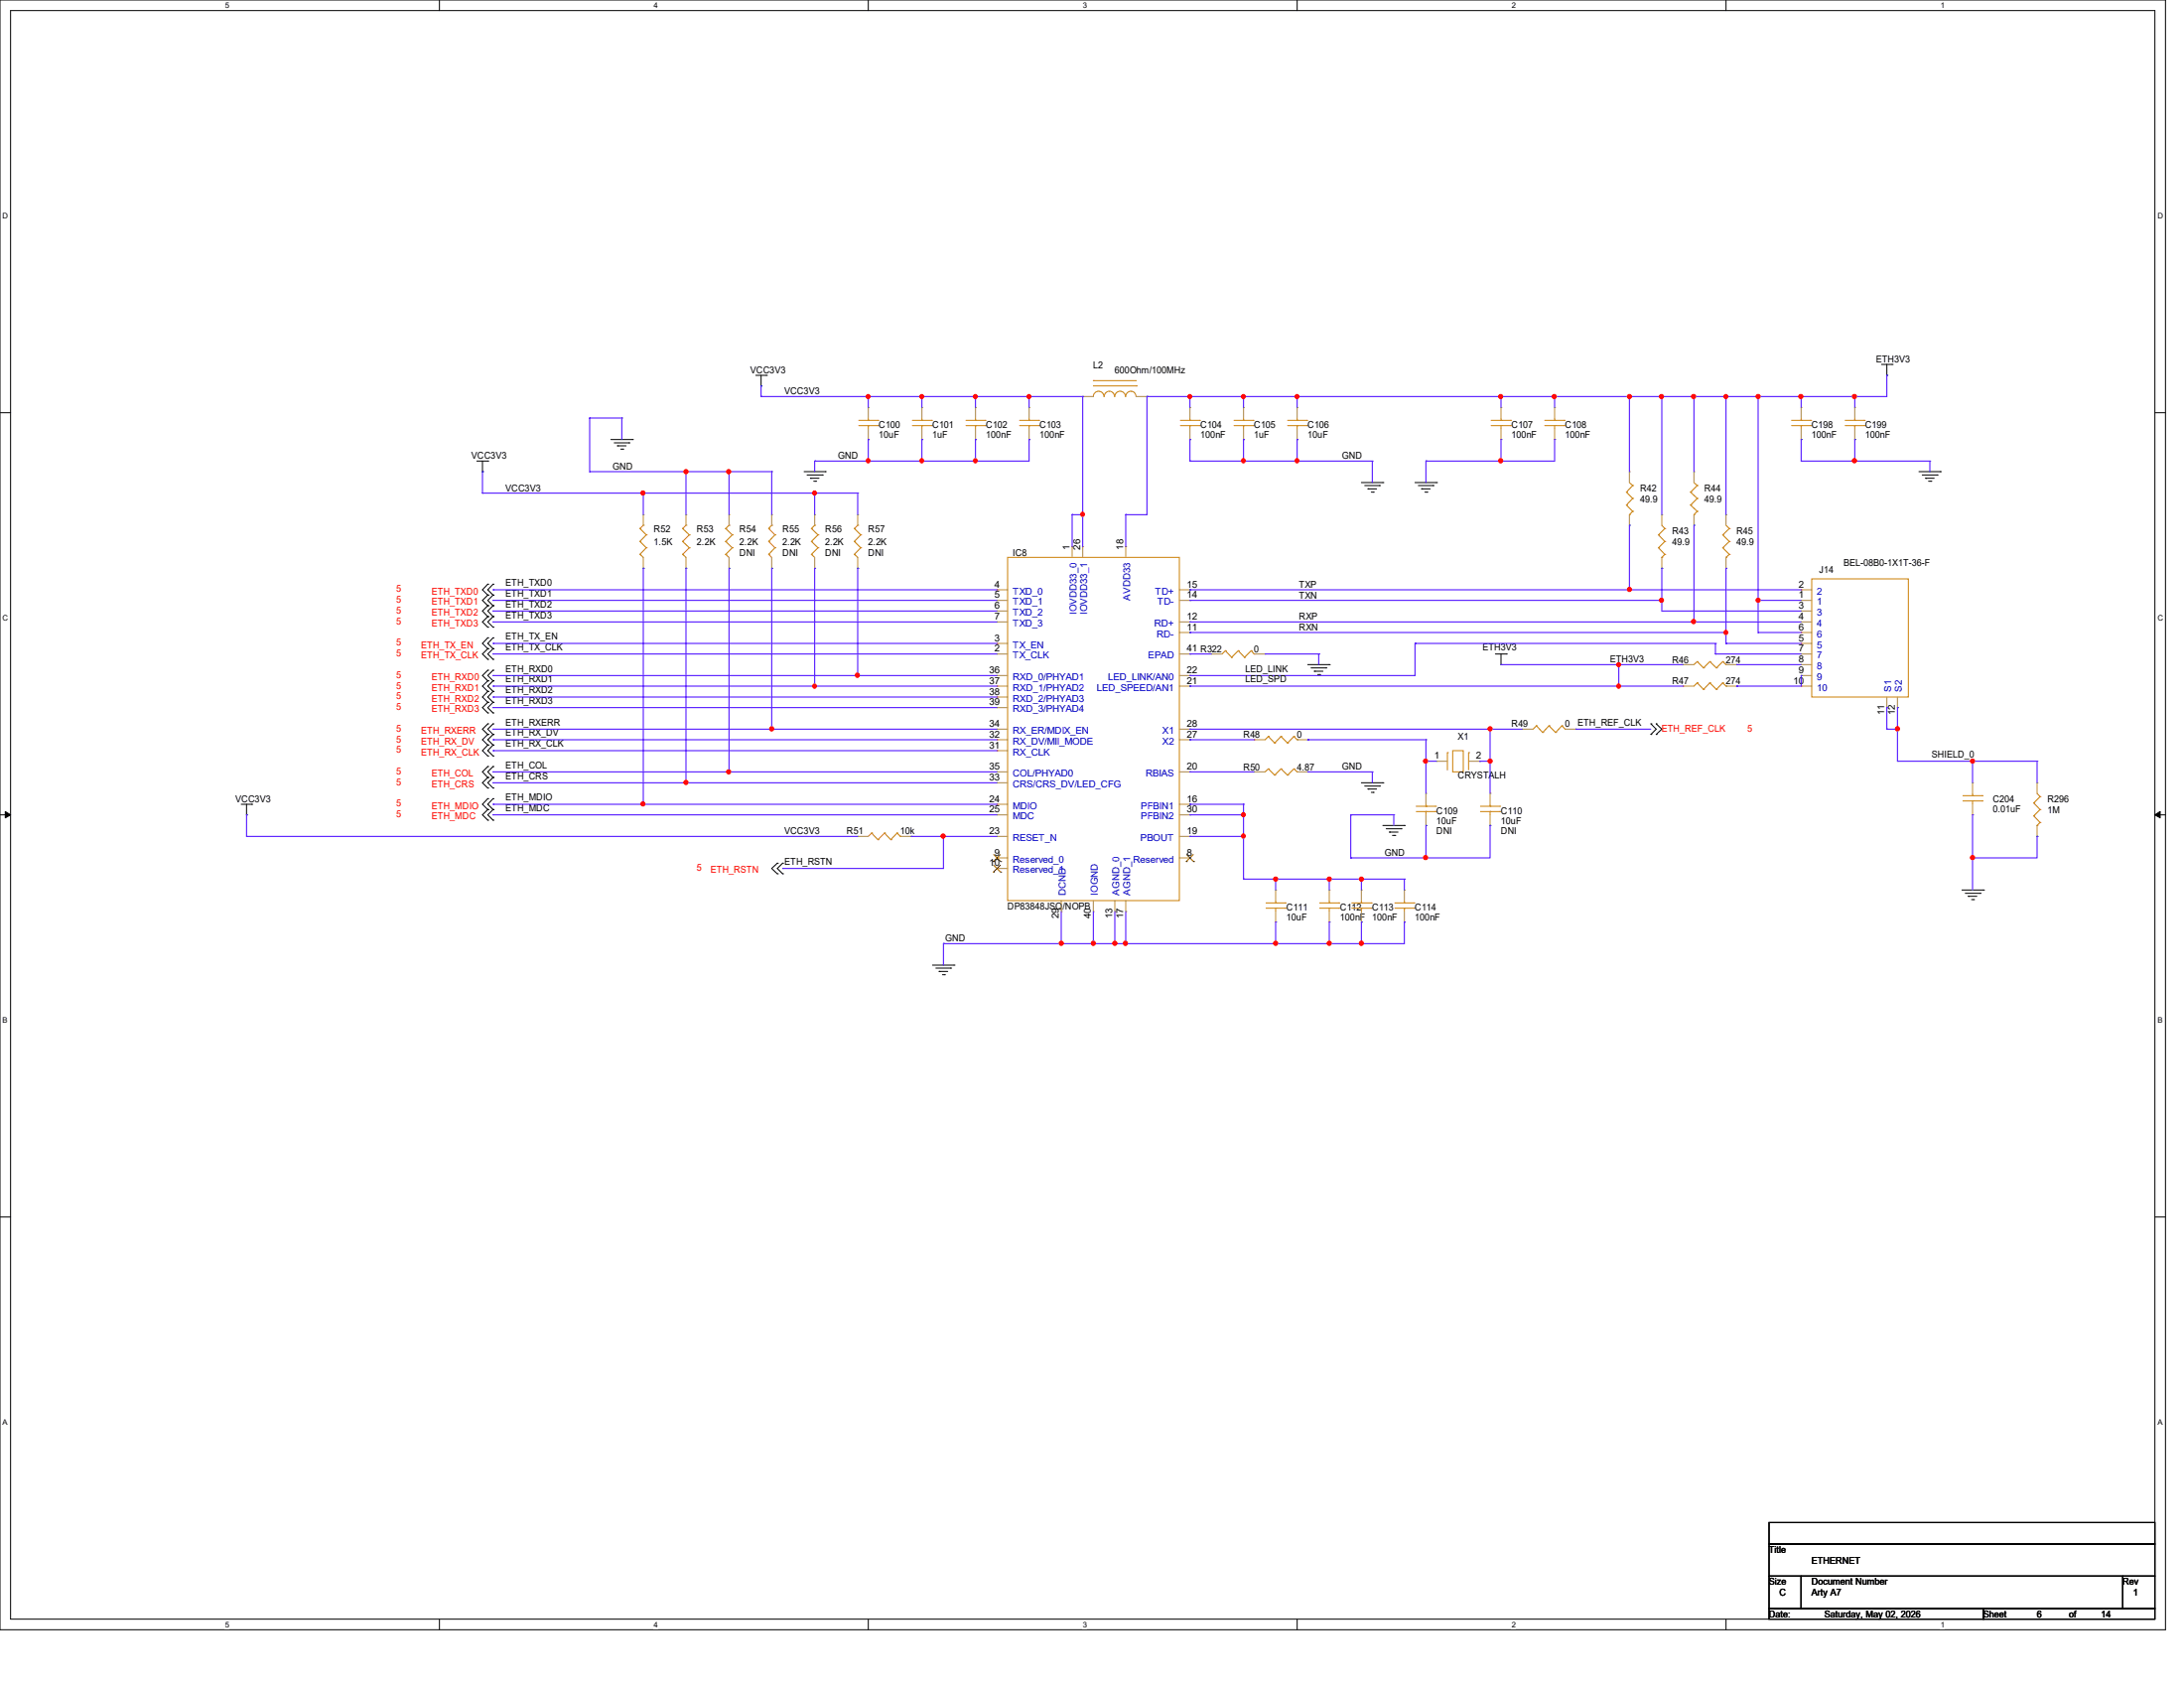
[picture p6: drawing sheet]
<svg xmlns="http://www.w3.org/2000/svg" width="279mm" height="216mm" viewBox="0 0 279 216" stroke-linecap="round" stroke-linejoin="round" font-family="sans-serif">
<path d="M0 0h277v208.4h-277zM1.4 1.4h274.3v205.7h-274.3z" fill="none" stroke="#000" stroke-width=".13"/>
<g fill="#fff">
<path d="M28.8 .1h.5v1.1h-.5z"/>
<path d="M28.8 207.2h.5v1.1h-.5z"/>
</g>
<path d="M56.2 0v1.4M56.2 207.1v1.3" fill="none" stroke="#000" stroke-width=".13"/>
<g fill="#fff">
<path d="M83.7 .1h.5v1.1h-.5z"/>
<path d="M83.7 207.2h.5v1.1h-.5z"/>
</g>
<path d="M111.1 0v1.4M111.1 207.1v1.3" fill="none" stroke="#000" stroke-width=".13"/>
<g fill="#fff">
<path d="M138.5 .1h.6v1.1h-.6z"/>
<path d="M138.5 207.2h.6v1.1h-.6z"/>
</g>
<path d="M165.9 0v1.4M165.9 207.1v1.3" fill="none" stroke="#000" stroke-width=".13"/>
<g fill="#fff">
<path d="M193.4 .1h.5v1.1h-.5z"/>
<path d="M193.4 207.2h.5v1.1h-.5z"/>
</g>
<path d="M220.8 0v1.4M220.8 207.1v1.3" fill="none" stroke="#000" stroke-width=".13"/>
<g fill="#fff">
<path d="M248.2 .1h.6v1.1h-.6z"/>
<path d="M248.2 207.2h.6v1.1h-.6z"/>
<path d="M.3 27.1h.8v1.1h-.8z"/>
<path d="M276 27.1h.7v1.1h-.7z"/>
<path d="M.3 78.5h.8v1.1h-.8z"/>
<path d="M276 78.5h.7v1.1h-.7z"/>
</g>
<path d="M0 52.8h1.4M275.7 52.8h1.3" fill="none" stroke="#000" stroke-width=".13"/>
<g fill="#fff">
<path d="M.3 129.9h.7v1.1h-.7z"/>
<path d="M276 129.9h.6v1.1h-.6z"/>
</g>
<path d="M0 104.2h1.4M275.7 104.2h1.3" fill="none" stroke="#000" stroke-width=".13"/>
<path d="M.7 103.8l.7 .4-.7 .4zM275.7 104.2l.7-.4v.8z" fill="#000" stroke="#000" stroke-width=".13"/>
<g fill="#fff">
<path d="M.3 181.4h.7v1.1h-.7z"/>
<path d="M276 181.4h.6v1.1h-.6z"/>
</g>
<g fill="none" stroke="#000" stroke-width=".13">
<path d="M61 59h1.4M61.7 59v1.3M62.4 59h.1M78.1 56.2h2.8M78.6 56.6h1.9M79 57h.1M79 57h1.1M79.4 57.4h.3M79.7 57.4h.1M80.5 56.6h.1M80.9 56.2h.1M96.7 48h1.3"/>
<path d="M97.4 49.4h.1M97.4 48v1.4M98 48h.1M240.7 46.6h1.4M241.4 48h.1M241.4 46.6v1.4M242.1 46.6h.1M61.7 60.3h.1M62.4 74.7h.1M62.4 76.1h.1M62.4 77.5h.1M62.4 78.9h.1"/>
<path d="M62.4 74.7l-.7 .7 .7 .7M62.4 76.1l-.7 .7 .7 .7M62.4 77.5l-.7 .6 .7 .8M62.4 78.9l-.7 .6 .7 .7M63.1 74.7h.1M63.1 76.1h.1M63.1 77.5h.1M63.1 78.9h.1M63.1 74.7l-.7 .7 .7 .7M63.1 76.1l-.7 .7 .7 .7M63.1 77.5l-.7 .6 .7 .8M63.1 78.9l-.7 .6 .7 .7"/>
<path d="M102.9 60.3h2.7M103.3 60.7h1.9M103.7 61.2h.1M103.7 61.2h1.1M104.1 61.6h.3M104.4 61.6h.1M105.2 60.7h.1M105.6 60.3h.1M174.2 61.7h2.7M174.6 62.1h1.9M175 62.5h.1M175 62.5h1.1"/>
<path d="M175.4 62.9h.3M175.7 62.9h.1M176.5 62.1h.1M176.9 61.7h.1M181 61.7h2.8M181.4 62.1h1.9M181.9 62.5h.1M181.9 62.5h1.1M182.3 62.9h.2M182.5 62.9h.1M183.3 62.1h.1M183.8 61.7h.1"/>
<path d="M245.5 60.3h2.7M245.9 60.7h1.9M246.3 61.2h.1M246.3 61.2h1.1M246.7 61.6h.3M247 61.6h.1M247.8 60.7h.1M248.2 60.3h.1M62.4 80.2h.1M62.4 81.6h.1M62.4 83h.1M62.4 84.3h.1"/>
<path d="M62.4 85.7h.1M62.4 87.1h.1M62.4 88.4h.1M62.4 89.8h.1M62.4 91.2h.1M62.4 92.6h.1M62.4 93.9h.1M62.4 95.3h.1M62.4 96.7h.1M62.4 98h.1M62.4 99.4h.1M62.4 81.6l-.7 .7 .7 .7"/>
<path d="M62.4 83l-.7 .7 .7 .6M62.4 85.7l-.7 .7 .7 .7M62.4 87.1l-.7 .7 .7 .6M62.4 88.4l-.7 .8 .7 .6M62.4 89.8l-.7 .7 .7 .7M62.4 92.6l-.7 .7 .7 .6M62.4 93.9l-.7 .7 .7 .7M62.4 95.3l-.7 .7 .7 .7M62.4 98l-.7 .7 .7 .7M62.4 99.4l-.7 .7 .7 .7M63.1 80.2h.1M63.1 81.6h.1"/>
<path d="M63.1 83h.1M63.1 84.3h.1M63.1 85.7h.1M63.1 87.1h.1M63.1 88.4h.1M63.1 89.8h.1M63.1 91.2h.1M63.1 92.6h.1M63.1 93.9h.1M63.1 95.3h.1M63.1 96.7h.1M63.1 98h.1"/>
<path d="M63.1 99.4h.1M63.1 81.6l-.7 .7 .7 .7M63.1 83l-.7 .7 .7 .6M63.1 85.7l-.7 .7 .7 .7M63.1 87.1l-.7 .7 .7 .6M63.1 88.4l-.7 .8 .7 .6M63.1 89.8l-.7 .7 .7 .7M63.1 92.6l-.7 .7 .7 .6M63.1 93.9l-.7 .7 .7 .7M63.1 95.3l-.7 .7 .7 .7M63.1 98l-.7 .7 .7 .7M63.1 99.4l-.7 .7 .7 .7"/>
<path d="M167.3 85h2.8M167.7 85.4h1.9M168.1 85.9h.1M168.1 85.9h1.1M168.6 86.3h.2M168.8 86.3h.1M169.6 85.4h.1M170.1 85h.1M191.3 83.7h1.4M192 85h.1M192 83.7v1.3M192.7 83.7h.1"/>
<path d="M211.2 93.9h.1M211.2 92.6h.1M211.2 92.6l.7 .7-.7 .6M211.9 93.9h.1M211.9 92.6h.1M211.9 92.6l.7 .7-.7 .6M30.9 102.9h1.3M31.5 104.2h.1M31.5 102.9v1.3M32.2 102.9h.1M62.4 100.8h.1M62.4 102.2h.1"/>
<path d="M62.4 103.5h.1M62.4 104.9h.1M62.4 102.2l-.7 .7 .7 .6M62.4 103.5l-.7 .7 .7 .7M63.1 100.8h.1M63.1 102.2h.1M63.1 103.5h.1M63.1 104.9h.1M63.1 102.2l-.7 .7 .7 .6M63.1 103.5l-.7 .7 .7 .7M99.4 110.4h.1M99.4 111.8h.1"/>
<path d="M99.4 110.4l-.7 .7 .7 .7M100.1 110.4h.1M100.1 111.8h.1M100.1 110.4l-.7 .7 .7 .7M174.2 100.1h2.7M174.6 100.5h1.9M175 100.9h.1M175 100.9h1.1M175.4 101.3h.3M175.7 101.3h.1M176.5 100.5h.1M176.9 100.1h.1"/>
<path d="M176.9 105.6h2.8M177.3 106h1.9M177.8 106.4h.1M177.8 106.4h1.1M178.1 106.8h.3M178.4 106.8h.1M179.2 106h.1M179.7 105.6h.1M251 113.8h2.7M251.4 114.3h1.9M251.8 114.6h.1M251.8 114.6h1.1"/>
<path d="M252.2 115.1h.3M252.5 115.1h.1M253.3 114.3h.1M253.7 113.8h.1M119.3 123.4h2.7M119.7 123.8h1.9M120.1 124.2h.1M120.1 124.2h1.1M120.6 124.7h.2M120.8 124.7h.1M121.6 123.8h.1M122 123.4h.1"/>
<path d="M0 155.7h1.4M275.7 155.7h1.3M226.3 194.7h49.4v2.8h-49.4zM226.3 197.5h49.4v4.1h-49.4zM226.3 201.6h4.1v4.1h-4.1zM226.3 205.7h27.4v1.4h-27.4zM230.4 201.6h41.2v4.1h-41.2zM253.7 205.7h22v1.4h-22zM271.6 201.6h4.1v4.1h-4.1z"/>
</g>
<g fill="none" stroke="#cc8006" stroke-width=".13">
<path d="M109.9 54.4h2.4M109.9 53.8h2.4M111.1 53.8h.1M111.1 54.4h.1M111.1 53.5v.3M111.1 54.4v.5M112.3 54.4h.1M112.3 53.8h.1M116.7 54.4h2.5M116.7 53.8h2.5M117.9 53.8h.1M117.9 54.4h.1"/>
<path d="M117.9 53.5v.3M117.9 54.4v.5M119.2 54.4h.1M119.2 53.8h.1M123.6 54.4h2.4M123.6 53.8h2.4M124.8 53.8h.1M124.8 54.4h.1M124.8 53.5v.3M124.8 54.4v.5M126 54.4h.1M126 53.8h.1"/>
<path d="M130.4 54.4h2.5M130.4 53.8h2.5M131.7 53.8h.1M131.7 54.4h.1M131.7 53.5v.3M131.7 54.4v.5M132.9 54.4h.1M132.9 53.8h.1M139.9 50.7a.68 .68 0 0 1 .6-.7 .68 .68 0 0 1 .7 .7M139.9 48.7h.1M139.9 48.7h5.5M139.9 49.4h5.5"/>
<path d="M141.3 50.7a.66 .66 0 0 1 .6-.7 .66 .66 0 0 1 .7 .7M142.6 50.7a.68 .68 0 0 1 .7-.7 .68 .68 0 0 1 .7 .7M144 50.7a.66 .66 0 0 1 .7-.7 .66 .66 0 0 1 .6 .7M145.4 49.4h.1M151 54.4h2.5M151 53.8h2.5M152.2 53.8h.1M152.2 54.4h.1M152.2 53.5v.3M152.2 54.4v.5M153.5 54.4h.1M153.5 53.8h.1"/>
<path d="M157.9 54.4h2.4M157.9 53.8h2.4M159.1 53.8h.1M159.1 54.4h.1M159.1 53.5v.3M159.1 54.4v.5M160.3 54.4h.1M160.3 53.8h.1M164.7 54.4h2.5M164.7 53.8h2.5M165.9 53.8h.1M165.9 54.4h.1"/>
<path d="M165.9 53.5v.3M165.9 54.4v.5M167.2 54.4h.1M167.2 53.8h.1M190.8 54.4h2.5M190.8 53.8h2.5M192 53.8h.1M192 54.4h.1M192 53.5v.3M192 54.4v.5M193.3 54.4h.1M193.3 53.8h.1"/>
<path d="M197.6 54.4h2.5M197.6 53.8h2.5M198.9 53.8h.1M198.9 54.4h.1M198.9 53.5v.3M198.9 54.4v.5M200.1 54.4h.1M200.1 53.8h.1M229.2 54.4h2.4M229.2 53.8h2.4M230.4 53.8h.1M230.4 54.4h.1"/>
<path d="M230.4 53.5v.3M230.4 54.4v.5M231.6 54.4h.1M231.6 53.8h.1M236.1 54.4h2.4M236.1 53.8h2.4M237.3 53.8h.1M237.3 54.4h.1M237.3 53.5v.3M237.3 54.4v.5M238.5 54.4h.1M238.5 53.8h.1"/>
<path d="M81.9 70.9h.1M81.9 69.3h.1M81.9 67.6h.1M81.9 70.9l.4 .4M81.9 69.3l.8 .8M81.9 67.6l.8 .8M82.3 67.2h.1M82.3 67.2l-.4 .4M82.7 70.1h.1M82.7 68.4h.1M82.7 70.1l-.8 .8M82.7 68.4l-.8 .9"/>
<path d="M87.3 70.9h.1M87.3 69.3h.1M87.3 67.6h.1M87.3 70.9l.5 .4M87.3 69.3l.9 .8M87.3 67.6l.9 .8M87.8 67.2h.1M87.8 67.2l-.5 .4M88.2 70.1h.1M88.2 68.4h.1M88.2 70.1l-.9 .8M88.2 68.4l-.9 .9"/>
<path d="M92.8 70.9h.1M92.8 69.3h.1M92.8 67.6h.1M92.8 70.9l.5 .4M92.8 69.3l.9 .8M92.8 67.6l.9 .8M93.3 67.2h.1M93.3 67.2l-.5 .4M93.7 70.1h.1M93.7 68.4h.1M93.7 70.1l-.9 .8M93.7 68.4l-.9 .9"/>
<path d="M98.3 70.9h.1M98.3 69.3h.1M98.3 67.6h.1M98.3 70.9l.4 .4M98.3 69.3l.8 .8M98.3 67.6l.8 .8M98.7 67.2h.1M98.7 67.2l-.4 .4M99.1 70.1h.1M99.1 68.4h.1M99.1 70.1l-.8 .8M99.1 68.4l-.8 .9"/>
<path d="M103.8 70.9h.1M103.8 69.3h.1M103.8 67.6h.1M103.8 70.9l.4 .4M103.8 69.3l.8 .8M103.8 67.6l.8 .8M104.2 67.2h.1M104.2 67.2l-.4 .4M104.6 70.1h.1M104.6 68.4h.1M104.6 70.1l-.8 .8M104.6 68.4l-.8 .9"/>
<path d="M109.3 70.9h.1M109.3 69.3h.1M109.3 67.6h.1M109.3 70.9l.4 .4M109.3 69.3l.8 .8M109.3 67.6l.8 .8M109.7 67.2h.1M109.7 67.2l-.4 .4M110.1 70.1h.1M110.1 68.4h.1M110.1 70.1l-.8 .8M110.1 68.4l-.8 .9"/>
<path d="M128.9 71.3h22v43.9h-22zM208.1 62.9h.1M208.1 64.6h.1M208.1 62.9l.8 .9M208.1 64.6l.8 .8M208.4 65.8h.1M208.4 61.7l.5 .4M208.9 62.1h.1M208.9 63.8h.1M208.9 65.4h.1M208.9 62.1l-.8 .8M208.9 63.8l-.8 .8"/>
<path d="M208.9 65.4l-.5 .4M212.2 68.4h.1M212.2 70.1h.1M212.2 68.4l.8 .9M212.2 70.1l.8 .8M212.6 71.3h.1M212.6 67.2l.4 .4M213 67.6h.1M213 69.3h.1M213 70.9h.1M213 67.6l-.8 .8M213 69.3l-.8 .8"/>
<path d="M213 70.9l-.4 .4M216.3 62.9h.1M216.3 64.6h.1M216.3 62.9l.8 .9M216.3 64.6l.8 .8M216.7 65.8h.1M216.7 61.7l.4 .4M217.1 62.1h.1M217.1 63.8h.1M217.1 65.4h.1M217.1 62.1l-.8 .8M217.1 63.8l-.8 .8"/>
<path d="M217.1 65.4l-.4 .4M220.4 68.4h.1M220.4 70.1h.1M220.4 68.4l.8 .9M220.4 70.1l.8 .8M220.8 71.3h.1M220.8 67.2l.4 .4M221.2 67.6h.1M221.2 69.3h.1M221.2 70.9h.1M221.2 67.6l-.8 .8M221.2 69.3l-.8 .8"/>
<path d="M221.2 70.9l-.4 .4M231.8 74h12.3v15.2h-12.3zM156.8 83.2h.1M156.8 83.2l-.5 .5M156.8 83.2l.8 .9M157.6 84.1h.1M158.4 83.2h.1M158.4 83.2l-.8 .9M158.4 83.2l.8 .9M159.2 84.1h.1M160.1 83.2h.1M160.1 83.2l-.9 .9"/>
<path d="M160.1 83.2l.3 .5M160.4 83.7h.1M162.3 98.3h.1M162.3 94.2h.1M162.3 98.3l-.5 .4M162.3 98.3l.8 .8M162.3 94.2l-.5 .4M162.3 94.2l.8 .8M163.1 99.1h.1M163.1 95h.1M163.9 98.3h.1M163.9 94.2h.1"/>
<path d="M163.9 98.3l-.8 .8M163.9 98.3l.8 .8M163.9 94.2l-.8 .8M163.9 94.2l.8 .8M164.7 99.1h.1M164.7 95h.1M165.5 98.3h.1M165.5 94.2h.1M165.5 98.3l-.8 .8M165.5 98.3l.4 .4M165.5 94.2l-.8 .8M165.5 94.2l.4 .4"/>
<path d="M165.9 98.7h.1M165.9 94.6h.1M185.2 96.3h.1M185.2 96.3v2.2M185.8 96h1.4v2.7h-1.4zM187.9 96.3h.1M187.9 96.3v2.2M196.6 92.8h.1M196.6 92.8l-.5 .5M196.6 92.8l.8 .9M197.4 93.7h.1M198.2 92.8h.1"/>
<path d="M198.2 92.8l-.8 .9M198.2 92.8l.8 .9M199 93.7h.1M199.8 92.8h.1M199.8 92.8l-.8 .9M199.8 92.8l.4 .5M200.2 93.3h.1M217.1 84.6h.1M217.1 87.3h.1M217.1 84.6l-.4 .4M217.1 84.6l.8 .8M217.1 87.3l-.4 .5"/>
<path d="M217.1 87.3l.8 .9M217.9 85.4h.1M217.9 88.2h.1M218.7 84.6h.1M218.7 87.3h.1M218.7 84.6l-.8 .8M218.7 84.6l.9 .8M218.7 87.3l-.8 .9M218.7 87.3l.9 .9M219.6 85.4h.1M219.6 88.2h.1M220.4 84.6h.1"/>
<path d="M220.4 87.3h.1M220.4 84.6l-.8 .8M220.4 84.6l.4 .4M220.4 87.3l-.8 .9M220.4 87.3l.4 .5M220.8 85h.1M220.8 87.8h.1M111.5 106.6h.1M111.5 106.6l-.4 .4M111.5 106.6l.8 .8M112.3 107.4h.1M113.2 106.6h.1"/>
<path d="M113.2 106.6l-.9 .8M113.2 106.6l.8 .8M114 107.4h.1M114.8 106.6h.1M114.8 106.6l-.8 .8M114.8 106.6l.4 .4M115.2 107h.1M162 116.2h2.4M162 115.5h2.4M163.2 115.5h.1M163.2 116.2h.1M163.2 115.2v.3"/>
<path d="M163.2 116.2v.4M164.4 116.2h.1M164.4 115.5h.1M168.8 116.2h2.5M168.8 115.5h2.5M170.1 115.5h.1M170.1 116.2h.1M170.1 115.2v.3M170.1 116.2v.4M171.3 116.2h.1M171.3 115.5h.1M172.9 116.2h2.5"/>
<path d="M172.9 115.5h2.5M174.2 115.5h.1M174.2 116.2h.1M174.2 115.2v.3M174.2 116.2v.4M175.4 116.2h.1M175.4 115.5h.1M178.4 116.2h2.5M178.4 115.5h2.5M179.7 115.5h.1M179.7 116.2h.1M179.7 115.2v.3"/>
<path d="M179.7 116.2v.4M180.9 116.2h.1M180.9 115.5h.1M181.2 103.8h2.4M181.2 103.1h2.4M182.4 103.1h.1M182.4 103.8h.1M182.4 102.9v.2M182.4 103.8v.4M183.6 103.8h.1M183.6 103.1h.1M189.4 103.8h2.5"/>
<path d="M189.4 103.1h2.5M190.6 103.1h.1M190.6 103.8h.1M190.6 102.9v.2M190.6 103.8v.4M191.9 103.8h.1M191.9 103.1h.1M251.1 102.4h2.5M251.1 101.8h2.5M252.3 101.8h.1M252.3 102.4h.1M252.3 101.5v.3"/>
<path d="M252.3 102.4v.5M253.6 102.4h.1M253.6 101.8h.1M260.2 102.7h.1M260.2 104.4h.1M260.2 102.7l.8 .8M260.2 104.4l.8 .8M260.6 105.6h.1M260.6 101.5l.4 .4M261 101.9h.1M261 103.5h.1M261 105.2h.1"/>
<path d="M261 101.9l-.8 .8M261 103.5l-.8 .9M261 105.2l-.4 .4"/>
</g>
<g fill="none" stroke="#a84" stroke-width=".13">
<path d="M111.1 52.1h.1M111.1 56.2h.1M111.1 52.1v1.4M111.1 54.9v1.3M117.9 52.1h.1M117.9 56.2h.1M117.9 52.1v1.4M117.9 54.9v1.3M124.8 52.1h.1M124.8 56.2h.1M124.8 52.1v1.4M124.8 54.9v1.3"/>
<path d="M131.7 52.1h.1M131.7 56.2h.1M131.7 52.1v1.4M131.7 54.9v1.3M138.5 50.7h.1M138.5 50.7h1.4M145.4 50.7h1.3M146.7 50.7h.1M152.2 52.1h.1M152.2 56.2h.1M152.2 52.1v1.4M152.2 54.9v1.3"/>
<path d="M159.1 52.1h.1M159.1 56.2h.1M159.1 52.1v1.4M159.1 54.9v1.3M165.9 52.1h.1M165.9 56.2h.1M165.9 52.1v1.4M165.9 54.9v1.3M192 52.1h.1M192 56.2h.1M192 52.1v1.4M192 54.9v1.3"/>
<path d="M198.9 52.1h.1M198.9 56.2h.1M198.9 52.1v1.4M198.9 54.9v1.3M230.4 52.1h.1M230.4 56.2h.1M230.4 52.1v1.4M230.4 54.9v1.3M237.3 52.1h.1M237.3 56.2h.1M237.3 52.1v1.4M237.3 54.9v1.3"/>
<path d="M82.3 72.7h.1M82.3 65.8h.1M82.3 65.8v1.4M82.3 71.3v1.4M87.8 72.7h.1M87.8 65.8h.1M87.8 65.8v1.4M87.8 71.3v1.4M93.3 72.7h.1M93.3 65.8h.1M93.3 65.8v1.4M93.3 71.3v1.4"/>
<path d="M98.7 72.7h.1M98.7 65.8h.1M98.7 65.8v1.4M98.7 71.3v1.4M104.2 72.7h.1M104.2 65.8h.1M104.2 65.8v1.4M104.2 71.3v1.4M109.7 72.7h.1M109.7 65.8h.1M109.7 65.8v1.4M109.7 71.3v1.4"/>
<path d="M127.6 75.4h.1M127.6 76.8h.1M127.6 78.1h.1M127.6 79.5h.1M127.6 75.4h1.3M127.6 76.8h1.3M127.6 78.1h1.3M127.6 79.5h1.3M137.2 69.9h.1M137.2 69.9v1.4M138.5 69.9h.1M138.5 69.9v1.4"/>
<path d="M144 69.9h.1M144 69.9v1.4M150.9 75.4h1.3M150.9 76.8h1.3M150.9 79.5h1.3M152.2 75.4h.1M152.2 76.8h.1M152.2 79.5h.1M208.4 60.3h.1M208.4 67.2h.1M208.4 60.3v1.4M208.4 65.8v1.4"/>
<path d="M212.6 65.8h.1M212.6 72.7h.1M212.6 65.8v1.4M212.6 71.3v1.4M216.7 60.3h.1M216.7 67.2h.1M216.7 60.3v1.4M216.7 65.8v1.4M220.8 65.8h.1M220.8 72.7h.1M220.8 65.8v1.4M220.8 71.3v1.4"/>
<path d="M230.4 76.8h.1M230.4 75.4h.1M230.4 78.1h.1M230.4 79.5h.1M230.4 75.4h1.4M230.4 76.8h1.4M230.4 78.1h1.4M230.4 79.5h1.4M127.6 82.3h.1M127.6 83.7h.1M127.6 86.4h.1M127.6 87.8h.1"/>
<path d="M127.6 89.2h.1M127.6 90.5h.1M127.6 93.3h.1M127.6 94.6h.1M127.6 96h.1M127.6 98.7h.1M127.6 82.3h1.3M127.6 83.7h1.3M127.6 86.4h1.3M127.6 87.8h1.3M127.6 89.2h1.3M127.6 90.5h1.3"/>
<path d="M127.6 93.3h1.3M127.6 94.6h1.3M127.6 96h1.3M127.6 98.7h1.3M150.9 83.7h1.3M150.9 86.4h1.3M150.9 87.8h1.3M150.9 93.3h1.3M150.9 94.6h1.3M150.9 98.7h1.3M150.9 80.9h1.3M152.2 80.9h.1"/>
<path d="M152.2 86.4h.1M152.2 87.8h.1M152.2 93.3h.1M152.2 94.6h.1M152.2 98.7h.1M152.2 83.7h.1M155 83.7h.1M155 83.7h1.3M160.4 98.7h.1M160.4 94.6h.1M160.4 83.7h1.4M160.4 94.6h1.4"/>
<path d="M160.4 98.7h1.4M161.8 83.7h.1M165.9 94.6h1.4M165.9 98.7h1.4M167.3 98.7h.1M167.3 94.6h.1M183.8 97.4h.1M183.8 97.4h1.4M187.9 97.4h1.4M189.3 97.4h.1M194.7 93.3h.1M194.7 93.3h1.4"/>
<path d="M200.2 93.3h1.4M201.6 93.3h.1M215.3 85h.1M215.3 87.8h.1M215.3 85h1.4M215.3 87.8h1.4M220.8 85h1.4M220.8 87.8h1.4M222.2 85h.1M222.2 87.8h.1M230.4 82.3h.1M230.4 80.9h.1"/>
<path d="M230.4 83.7h.1M230.4 85h.1M230.4 86.4h.1M230.4 87.8h.1M230.4 85h1.4M230.4 82.3h1.4M230.4 83.7h1.4M230.4 86.4h1.4M230.4 87.8h1.4M230.4 80.9h1.4M241.4 90.5h.1M241.4 89.2v1.3"/>
<path d="M242.7 90.5h.1M242.7 89.2v1.3M109.7 107h.1M109.7 107h1.4M115.2 107h1.4M116.6 107h.1M127.6 100.1h.1M127.6 102.9h.1M127.6 104.2h.1M127.6 107h.1M127.6 109.7h.1M127.6 111.1h.1"/>
<path d="M127.6 100.1h1.3M127.6 102.9h1.3M127.6 104.2h1.3M127.6 107h1.3M127.6 109.7h1.3M127.6 111.1h1.3M135.8 116.6h.1M135.8 115.2v1.4M139.9 116.6h.1M139.9 115.2v1.4M142.6 116.6h.1M142.6 115.2v1.4"/>
<path d="M144 116.6h.1M144 115.2v1.4M150.9 102.9h1.3M150.9 104.2h1.3M150.9 107h1.3M150.9 109.7h1.3M152.2 102.9h.1M152.2 104.2h.1M152.2 107h.1M152.2 109.7h.1M163.2 113.8h.1M163.2 117.9h.1"/>
<path d="M163.2 113.8v1.4M163.2 116.6v1.3M170.1 113.8h.1M170.1 117.9h.1M170.1 113.8v1.4M170.1 116.6v1.3M174.2 113.8h.1M174.2 117.9h.1M174.2 113.8v1.4M174.2 116.6v1.3M179.7 113.8h.1M179.7 117.9h.1"/>
<path d="M179.7 113.8v1.4M179.7 116.6v1.3M182.4 101.5h.1M182.4 105.6h.1M182.4 101.5v1.4M182.4 104.2v1.4M190.6 101.5h.1M190.6 105.6h.1M190.6 101.5v1.4M190.6 104.2v1.4M252.3 100.1h.1M252.3 104.2h.1"/>
<path d="M252.3 100.1v1.4M252.3 102.9v1.3M260.6 100.1h.1M260.6 107h.1M260.6 100.1v1.4M260.6 105.6v1.4"/>
</g>
<path d="M127.1 110.2h.1M127.1 111.5h.1M127.1 109.3l.9 .9M127.1 110.7l.9 .8M128 109.3l-.9 .9M128 110.7l-.9 .8M128 110.2h.1M128 111.5h.1M151.8 110.2h.1M151.8 109.3l.9 .9M152.7 109.3l-.9 .9M152.7 110.2h.1" fill="none" stroke="#804000" stroke-width=".13"/>
<g fill="none" stroke="#4200ff" stroke-width=".13">
<path d="M75.4 53.5h.1M75.4 53.5v6.8M75.4 53.5h4.1M79.5 53.5h.1M79.5 53.5v2.7M97.4 50.7h.1M97.4 49.4h.1M97.4 50.7h41.1M97.4 49.4v1.3M104.2 59h.1M104.2 59v1.3M111.1 56.2h.1"/>
<path d="M111.1 59h.1M111.1 50.7h.1M111.1 50.7v1.4M111.1 56.2v2.8M117.9 56.2h.1M117.9 50.7h.1M117.9 59h.1M117.9 50.7v1.4M117.9 56.2v2.8M124.8 50.7h.1M124.8 56.2h.1M124.8 59h.1"/>
<path d="M124.8 50.7v1.4M124.8 56.2v2.8M131.7 50.7h.1M131.7 56.2h.1M131.7 56.2v2.8h-27.5M131.7 50.7v1.4M138.5 50.7h.1M138.5 50.7v19.2M146.7 50.7h.1M146.7 50.7v15.1h-2.7M152.2 50.7h.1M152.2 56.2h.1"/>
<path d="M152.2 59h.1M152.2 59h23.4M152.2 50.7v1.4M152.2 56.2v2.8M159.1 50.7h.1M159.1 56.2h.1M159.1 59h.1M159.1 50.7v1.4M159.1 56.2v2.8M165.9 50.7h.1M165.9 56.2h.1M165.9 59h.1"/>
<path d="M165.9 50.7v1.4M165.9 56.2v2.8M175.6 59h.1M175.6 59v2.7M182.4 59h.1M182.4 59v2.7M192 50.7h.1M192 56.2h.1M192 59h.1M192 50.7v1.4M192 56.2v2.8M198.9 56.2h.1"/>
<path d="M198.9 50.7h.1M198.9 56.2v2.8h-16.5M198.9 50.7v1.4M208.4 50.7h.1M208.4 50.7v9.6M212.6 50.7h.1M212.6 50.7v15.1M216.7 50.7h.1M216.7 50.7v9.6M220.8 50.7h.1M220.8 50.7v15.1M224.9 50.7h.1"/>
<path d="M224.9 50.7v30.2M230.4 50.7h.1M230.4 56.2h.1M230.4 59h.1M230.4 59h16.5M230.4 50.7v1.4M230.4 56.2v2.8M237.3 50.7h.1M237.3 56.2h.1M237.3 59h.1M237.3 50.7v1.4M237.3 56.2v2.8"/>
<path d="M241.4 48h.1M241.4 48v2.7h-94.7M246.9 59h.1M246.9 59v1.3M61.7 63.1h.1M61.7 60.3h.1M61.7 63.1h48M61.7 60.3v2.8M63.1 79.5h.1M63.1 78.1h.1M63.1 76.8h.1M63.1 75.4h.1"/>
<path d="M63.1 75.4h64.5M63.1 76.8h64.5M63.1 78.1h64.5M63.1 79.5h64.5M75.4 60.3h.1M75.4 60.3h23.3M82.3 63.1h.1M82.3 72.7h.1M82.3 63.1v2.7M82.3 72.7v30.2M87.8 60.3h.1M87.8 72.7h.1"/>
<path d="M87.8 60.3v5.5M87.8 72.7v27.4M93.3 60.3h.1M93.3 72.7h.1M93.3 60.3v5.5M93.3 72.7v26M98.7 60.3h.1M98.7 72.7h.1M98.7 60.3v5.5M98.7 72.7v20.6M104.2 63.1h.1M104.2 72.7h.1"/>
<path d="M104.2 63.1v2.7M104.2 72.7v15.1M109.7 63.1h.1M109.7 72.7h.1M109.7 63.1v2.7M109.7 72.7v13.7M137.2 65.8h.1M137.2 65.8h1.3M137.2 65.8v4.1M138.5 65.8h.1M144 65.8h.1M144 65.8v4.1"/>
<path d="M152.2 75.4h.1M152.2 76.8h.1M152.2 79.5h.1M152.2 75.4h78.2M152.2 76.8h60.4M152.2 79.5h78.2M208.4 67.2h.1M208.4 75.4h.1M208.4 67.2v8.2M212.6 72.7h.1M212.6 76.8h.1M212.6 78.1h.1"/>
<path d="M212.6 72.7v5.4M212.6 78.1h17.8M216.7 67.2h.1M216.7 79.5h.1M216.7 67.2v12.3M220.8 72.7h.1M220.8 72.7v9.6M224.9 76.8h.1M224.9 76.8h5.5M63.1 98.7h.1M63.1 96h.1M63.1 94.6h.1"/>
<path d="M63.1 93.3h.1M63.1 90.5h.1M63.1 89.2h.1M63.1 87.8h.1M63.1 86.4h.1M63.1 83.7h.1M63.1 82.3h.1M63.1 82.3h64.5M63.1 86.4h64.5M63.1 87.8h64.5M63.1 93.3h64.5M63.1 94.6h64.5"/>
<path d="M63.1 98.7h64.5M63.1 96h64.5M63.1 90.5h64.5M63.1 89.2h64.5M63.1 83.7h64.5M93.3 98.7h.1M98.7 93.3h.1M104.2 87.8h.1M109.7 86.4h.1M152.2 80.9h.1M152.2 86.4h.1M152.2 87.8h.1"/>
<path d="M152.2 93.3h.1M152.2 94.6h.1M152.2 98.7h.1M152.2 83.7h.1M152.2 80.9h68.6M152.2 87.8h63.1M152.2 93.3h42.5M152.2 94.6h8.2M152.2 98.7h8.2M152.2 83.7h2.8M161.8 83.7h6.9M167.3 94.6h.1"/>
<path d="M167.3 98.7h.1M167.3 94.6h15.1M167.3 98.7h8.3M168.7 83.7h.1M168.7 83.7v1.3M175.6 98.7h.1M175.6 98.7v1.4M181 82.3h.1M181 82.3h38.5M181 82.3v4.1h-28.8M182.4 94.6h.1M182.4 97.4h.1"/>
<path d="M182.4 94.6v6.9M182.4 97.4h1.4M189.3 97.4h.1M189.3 97.4h1.3M190.6 93.3h.1M190.6 97.4h.1M190.6 93.3v8.2M192 85h.1M192 85h23.3M201.6 93.3h.1M201.6 93.3h9.6M207.1 85h.1"/>
<path d="M207.1 87.8h.1M207.1 85v2.8M219.5 82.3h.1M219.5 83.7h.1M219.5 83.7h10.9M219.5 82.3v1.4M220.8 80.9h.1M220.8 82.3h.1M220.8 82.3h9.6M222.2 85h.1M222.2 87.8h.1M222.2 85h8.2"/>
<path d="M224.9 80.9h.1M224.9 80.9h5.5M230.4 86.4h.1M230.4 86.4v1.4h-8.2M241.4 93.3h.1M241.4 90.5h.1M241.4 93.3h1.3M241.4 90.5v2.8M242.7 90.5h.1M242.7 93.3h.1M242.7 97.4h.1M242.7 97.4h17.9"/>
<path d="M242.7 90.5v6.9M252.3 97.4h.1M252.3 97.4v2.7M260.6 97.4h.1M260.6 97.4v2.7M31.5 104.2h.1M31.5 107h.1M31.5 107h78.2M31.5 104.2v2.8M63.1 104.2h.1M63.1 102.9h.1M63.1 100.1h.1"/>
<path d="M63.1 102.9h64.5M63.1 104.2h64.5M63.1 100.1h64.5M82.3 102.9h.1M87.8 100.1h.1M100.1 111.1h.1M116.6 107h.1M116.6 107h11M120.7 107h.1M120.7 107v4.1h-20.6M135.8 116.6v4.1M139.9 116.6v4.1"/>
<path d="M142.6 116.6v4.1M144 116.6v4.1M152.2 102.9h.1M152.2 104.2h.1M152.2 107h.1M152.2 102.9h6.9M152.2 104.2h6.9M152.2 107h6.9M159.1 102.9h.1M159.1 104.2h.1M159.1 107h.1M159.1 112.4h.1"/>
<path d="M159.1 102.9v9.5M159.1 112.4h20.6M163.2 112.4h.1M163.2 117.9h.1M163.2 112.4v1.4M163.2 117.9v2.8M170.1 112.4h.1M170.1 117.9h.1M170.1 112.4v1.4M170.1 117.9v2.8M172.8 109.7h.1M172.8 104.2h.1"/>
<path d="M172.8 104.2h5.5M172.8 104.2v5.5M174.2 112.4h.1M174.2 117.9h.1M174.2 112.4v1.4M174.2 117.9v2.8M178.3 104.2h.1M178.3 104.2v1.4M179.7 112.4h.1M179.7 117.9h.1M179.7 117.9v2.8h-59M179.7 112.4v1.4"/>
<path d="M182.4 105.6h.1M182.4 109.7h.1M182.4 105.6v4.1M190.6 105.6h.1M190.6 105.6v4.1h-17.8M252.3 104.2h.1M252.3 109.7h.1M252.3 104.2v9.6M260.6 107h.1M260.6 107v2.7h-8.3M120.7 120.7h.1M120.7 120.7v2.7"/>
<path d="M135.8 120.7h.1M139.9 120.7h.1M142.6 120.7h.1M144 120.7h.1M163.2 120.7h.1M170.1 120.7h.1M174.2 120.7h.1"/>
</g>
<g fill="#f00" stroke="#f00" stroke-width=".13">
<circle cx="138.5" cy="65.8" r=".24"/>
<circle cx="139.9" cy="120.7" r=".25"/>
<circle cx="135.8" cy="120.7" r=".25"/>
<circle cx="124.8" cy="50.7" r=".24"/>
<circle cx="117.9" cy="50.7" r=".24"/>
<circle cx="124.8" cy="58.9" r=".24"/>
<circle cx="117.9" cy="58.9" r=".24"/>
<circle cx="131.6" cy="50.7" r=".24"/>
<circle cx="111.1" cy="50.7" r=".24"/>
<circle cx="111.1" cy="58.9" r=".24"/>
<circle cx="159.1" cy="50.7" r=".24"/>
<circle cx="152.2" cy="50.7" r=".24"/>
<circle cx="192" cy="50.7" r=".25"/>
<circle cx="165.9" cy="50.7" r=".24"/>
<circle cx="159.1" cy="58.9" r=".24"/>
<circle cx="165.9" cy="58.9" r=".24"/>
<circle cx="198.8" cy="50.7" r=".25"/>
<circle cx="212.6" cy="50.7" r=".25"/>
<circle cx="216.7" cy="50.7" r=".25"/>
<circle cx="220.8" cy="50.7" r=".24"/>
<circle cx="208.4" cy="75.4" r=".25"/>
<circle cx="212.6" cy="76.8" r=".25"/>
<circle cx="216.7" cy="79.5" r=".25"/>
<circle cx="220.8" cy="80.9" r=".24"/>
<circle cx="207.1" cy="85" r=".24"/>
<circle cx="207.1" cy="87.7" r=".24"/>
<circle cx="190.6" cy="93.2" r=".25"/>
<circle cx="182.4" cy="97.3" r=".25"/>
<circle cx="190.6" cy="97.3" r=".25"/>
<circle cx="182.4" cy="109.7" r=".25"/>
<circle cx="159.1" cy="106.9" r=".24"/>
<circle cx="159.1" cy="104.2" r=".24"/>
<circle cx="163.2" cy="112.4" r=".25"/>
<circle cx="170.1" cy="112.4" r=".25"/>
<circle cx="174.2" cy="112.4" r=".25"/>
<circle cx="163.2" cy="120.7" r=".25"/>
<circle cx="144" cy="120.7" r=".25"/>
<circle cx="170.1" cy="120.7" r=".25"/>
<circle cx="174.2" cy="120.7" r=".25"/>
<circle cx="120.6" cy="106.9" r=".25"/>
<circle cx="82.3" cy="102.8" r=".25"/>
<circle cx="87.8" cy="100.1" r=".25"/>
<circle cx="93.2" cy="98.7" r=".25"/>
<circle cx="98.7" cy="93.2" r=".25"/>
<circle cx="104.2" cy="87.7" r=".24"/>
<circle cx="109.7" cy="86.4" r=".25"/>
<circle cx="208.4" cy="50.7" r=".25"/>
<circle cx="82.3" cy="63.1" r=".25"/>
<circle cx="104.2" cy="63" r=".24"/>
<circle cx="93.2" cy="60.3" r=".25"/>
<circle cx="87.8" cy="60.3" r=".25"/>
<circle cx="237.2" cy="50.7" r=".25"/>
<circle cx="237.2" cy="58.9" r=".25"/>
<circle cx="242.7" cy="93.2" r=".25"/>
<circle cx="252.3" cy="97.3" r=".25"/>
<circle cx="224.9" cy="76.8" r=".25"/>
<circle cx="224.9" cy="50.7" r=".25"/>
<circle cx="230.4" cy="50.7" r=".25"/>
<circle cx="192" cy="58.9" r=".25"/>
<circle cx="252.3" cy="109.7" r=".25"/>
<circle cx="142.6" cy="120.7" r=".25"/>
</g>
<g font-size="1.2">
<text x="96" y="47.8">VCC3V3</text>
<text x="139.9" y="47.1">L2</text>
<text x="142.6" y="47.8">600Ohm/100MHz</text>
<text x="240" y="46.4">ETH3V3</text>
<text x="100.4" y="50.5">VCC3V3</text>
<text x="60.3" y="58.7">VCC3V3</text>
<text x="107.2" y="58.7">GND</text>
<text x="112.4" y="54.7">C100</text>
<text x="112.4" y="56">10uF</text>
<text x="119.3" y="54.7">C101</text>
<text x="119.3" y="56">1uF</text>
<text x="126.2" y="54.7">C102</text>
<text x="126.2" y="56">100nF</text>
<text x="133" y="54.7">C103</text>
<text x="133" y="56">100nF</text>
<text x="153.6" y="54.7">C104</text>
<text x="153.6" y="56">100nF</text>
<text x="160.4" y="54.7">C105</text>
<text x="160.4" y="56">1uF</text>
<text x="167.3" y="54.7">C106</text>
<text x="167.3" y="56">10uF</text>
<text x="171.7" y="58.7">GND</text>
<text x="193.4" y="54.7">C107</text>
<text x="193.4" y="56">100nF</text>
<text x="200.2" y="54.7">C108</text>
<text x="200.2" y="56">100nF</text>
<text x="231.8" y="54.7">C198</text>
<text x="231.8" y="56">100nF</text>
<text x="238.6" y="54.7">C199</text>
<text x="238.6" y="56">100nF</text>
<text x="64.7" y="62.8">VCC3V3</text>
<text x="78.4" y="60.1">GND</text>
<text x="209.8" y="62.9">R42</text>
<text x="209.8" y="64.2">49.9</text>
<text x="218.1" y="62.9">R44</text>
<text x="218.1" y="64.2">49.9</text>
<text x="83.6" y="68.1">R52</text>
<text x="83.6" y="69.7">1.5K</text>
<text x="89.2" y="68.1">R53</text>
<text x="89.2" y="69.7">2.2K</text>
<text x="94.6" y="68.1">R54</text>
<text x="94.6" y="69.7">2.2K</text>
<text x="94.6" y="71.1">DNI</text>
<text x="100.1" y="68.1">R55</text>
<text x="100.1" y="69.7">2.2K</text>
<text x="100.1" y="71.1">DNI</text>
<text x="105.6" y="68.1">R56</text>
<text x="105.6" y="69.7">2.2K</text>
<text x="105.6" y="71.1">DNI</text>
<text x="111.1" y="68.1">R57</text>
<text x="111.1" y="69.7">2.2K</text>
<text x="111.1" y="71.1">DNI</text>
<text x="129.6" y="71.1">IC8</text>
<text x="136.9" y="70.3" transform="rotate(-90 136.9 70.3)">1</text>
<text x="138.2" y="70.3" transform="rotate(-90 138.2 70.3)">26</text>
<text x="143.7" y="70.3" transform="rotate(-90 143.7 70.3)">18</text>
<text x="213.9" y="68.3">R43</text>
<text x="213.9" y="69.7">49.9</text>
<text x="222.2" y="68.3">R45</text>
<text x="222.2" y="69.7">49.9</text>
<text x="64.7" y="77.7">ETH_TXD2</text>
<text x="64.7" y="76.3">ETH_TXD1</text>
<text x="64.7" y="75">ETH_TXD0</text>
<text x="127.2" y="75.1">4</text>
<text x="127.2" y="76.5">5</text>
<text x="127.2" y="77.9">6</text>
<text x="151.8" y="75.1">15</text>
<text x="151.8" y="76.5">14</text>
<text x="166.2" y="75.2">TXP</text>
<text x="166.2" y="76.5">TXN</text>
<text x="230.1" y="76.5">1</text>
<text x="230.1" y="75.1">2</text>
<text x="230.1" y="77.9">3</text>
<text x="232.7" y="73.3">J14</text>
<text x="235.9" y="72.4">BEL-08B0-1X1T-36-F</text>
<text x="64.7" y="83.2">ETH_TX_CLK</text>
<text x="64.7" y="81.8">ETH_TX_EN</text>
<text x="64.7" y="79.1">ETH_TXD3</text>
<text x="127.2" y="79.2">7</text>
<text x="127.2" y="82">3</text>
<text x="127.2" y="83.4">2</text>
<text x="151.8" y="79.2">12</text>
<text x="151.8" y="80.6">11</text>
<text x="151.8" y="83.4">41 R322</text>
<text x="160.4" y="83.4">0</text>
<text x="166.2" y="79.3">RXP</text>
<text x="166.2" y="80.6">RXN</text>
<text x="189.7" y="83.1">ETH3V3</text>
<text x="230.1" y="79.2">4</text>
<text x="230.1" y="82">5</text>
<text x="230.1" y="80.6">6</text>
<text x="230.1" y="83.4">7</text>
<text x="64.7" y="88.7">ETH_RXD2</text>
<text x="64.7" y="87.3">ETH_RXD1</text>
<text x="64.7" y="85.9">ETH_RXD0</text>
<text x="126.6" y="86.1">36</text>
<text x="126.6" y="87.5">37</text>
<text x="126.6" y="88.9">38</text>
<text x="151.8" y="86.1">22</text>
<text x="151.8" y="87.5">21</text>
<text x="159.3" y="85.9">LED_LINK</text>
<text x="159.3" y="87.3">LED_SPD</text>
<text x="206" y="84.8">ETH3V3</text>
<text x="213.9" y="84.8">R46</text>
<text x="213.9" y="87.5">R47</text>
<text x="220.8" y="84.8">274</text>
<text x="220.8" y="87.5">274</text>
<text x="229.4" y="87.5">10</text>
<text x="230.1" y="84.7">8</text>
<text x="230.1" y="86.1">9</text>
<text x="64.7" y="95.5">ETH_RX_CLK</text>
<text x="64.7" y="94.1">ETH_RX_DV</text>
<text x="64.7" y="92.8">ETH_RXERR</text>
<text x="64.7" y="90">ETH_RXD3</text>
<text x="126.6" y="90.2">39</text>
<text x="126.6" y="93">34</text>
<text x="126.6" y="94.3">32</text>
<text x="126.6" y="95.7">31</text>
<text x="151.8" y="93">28</text>
<text x="151.8" y="94.3">27</text>
<text x="159.1" y="94.4">R48</text>
<text x="165.9" y="94.4">0</text>
<text x="186.5" y="94.7">X1</text>
<text x="193.4" y="93">R49</text>
<text x="200.2" y="93">0</text>
<text x="201.8" y="92.8">ETH_REF_CLK</text>
<text x="241.1" y="91.5" transform="rotate(-90 241.1 91.5)">11</text>
<text x="242.4" y="91.5" transform="rotate(-90 242.4 91.5)">12</text>
<text x="64.7" y="99.7">ETH_CRS</text>
<text x="64.7" y="98.3">ETH_COL</text>
<text x="126.6" y="98.4">35</text>
<text x="126.6" y="99.8">33</text>
<text x="151.8" y="98.4">20</text>
<text x="159.1" y="98.5">R50</text>
<text x="165.9" y="98.5">4.87</text>
<text x="171.7" y="98.5">GND</text>
<text x="183.5" y="97.1">1</text>
<text x="186.5" y="99.6">CRYSTALH</text>
<text x="188.8" y="97.1">2</text>
<text x="247.1" y="96.9">SHIELD_0</text>
<text x="30.1" y="102.6">VCC3V3</text>
<text x="64.7" y="103.8">ETH_MDC</text>
<text x="64.7" y="102.4">ETH_MDIO</text>
<text x="100.4" y="106.7">VCC3V3</text>
<text x="108.3" y="106.7">R51</text>
<text x="115.2" y="106.7">10k</text>
<text x="126.6" y="102.6">24</text>
<text x="126.6" y="103.9">25</text>
<text x="126.6" y="106.7">23</text>
<text x="151.8" y="102.6">16</text>
<text x="151.8" y="103.9">30</text>
<text x="151.8" y="106.7">19</text>
<text x="183.8" y="104.1">C109</text>
<text x="183.8" y="105.4">10uF</text>
<text x="183.8" y="106.7">DNI</text>
<text x="192" y="104.1">C110</text>
<text x="192" y="105.4">10uF</text>
<text x="192" y="106.7">DNI</text>
<text x="255" y="102.6">C204</text>
<text x="255" y="103.8">0.01uF</text>
<text x="262" y="102.6">R296</text>
<text x="262" y="104">1M</text>
<text x="100.4" y="110.6">ETH_RSTN</text>
<text x="126.6" y="110.8">10</text>
<text x="127.2" y="109.4">9</text>
<text x="151.8" y="109.4">8</text>
<text x="177.2" y="109.5">GND</text>
<text x="128.9" y="116.3">DP83848JSQ/NOPB</text>
<text x="135.5" y="117.5" transform="rotate(-90 135.5 117.5)">29</text>
<text x="139.6" y="117.5" transform="rotate(-90 139.6 117.5)">40</text>
<text x="142.3" y="117.5" transform="rotate(-90 142.3 117.5)">13</text>
<text x="143.7" y="117.5" transform="rotate(-90 143.7 117.5)">17</text>
<text x="164.6" y="116.5">C111</text>
<text x="164.6" y="117.7">10uF</text>
<text x="171.4" y="116.5">C112</text>
<text x="171.4" y="117.7">100nF</text>
<text x="175.6" y="116.5">C113</text>
<text x="175.6" y="117.7">100nF</text>
<text x="181" y="116.5">C114</text>
<text x="181" y="117.7">100nF</text>
<text x="120.9" y="120.4">GND</text>
<text x="226.3" y="198.6">Title</text>
<text x="226.3" y="202.7">Size</text>
<text x="231.8" y="200">ETHERNET</text>
<text x="231.8" y="202.7">Document Number</text>
<text x="271.6" y="202.7">Rev</text>
<text x="226.3" y="206.9">Date:</text>
<text x="227.7" y="204.1">C</text>
<text x="231.8" y="204.1">Arty A7</text>
<text x="233.4" y="206.9">Saturday, May 02, 2026</text>
<text x="253.7" y="206.9">Sheet</text>
<text x="260.6" y="206.9">6</text>
<text x="264.7" y="206.9">of</text>
<text x="268.8" y="206.9">14</text>
<text x="272.9" y="204.1">1</text>
</g>
<g font-size="1.2" fill="#f00">
<text x="50.7" y="75.7">5</text>
<text x="50.7" y="77.1">5</text>
<text x="55.2" y="76">ETH_TXD0</text>
<text x="55.2" y="77.4">ETH_TXD1</text>
<text x="50.7" y="78.5">5</text>
<text x="50.7" y="79.8">5</text>
<text x="50.7" y="82.6">5</text>
<text x="50.7" y="84">5</text>
<text x="53.9" y="82.9">ETH_TX_EN</text>
<text x="55.2" y="78.7">ETH_TXD2</text>
<text x="55.2" y="80.1">ETH_TXD3</text>
<text x="50.7" y="86.7">5</text>
<text x="50.7" y="88.1">5</text>
<text x="50.7" y="89.4">5</text>
<text x="53.9" y="84.2">ETH_TX_CLK</text>
<text x="55.2" y="87">ETH_RXD0</text>
<text x="55.2" y="88.3">ETH_RXD1</text>
<text x="55.2" y="89.7">ETH_RXD2</text>
<text x="50.7" y="90.8">5</text>
<text x="50.7" y="93.6">5</text>
<text x="50.7" y="95">5</text>
<text x="53.9" y="93.9">ETH_RXERR</text>
<text x="53.9" y="95.2">ETH_RX_DV</text>
<text x="55.2" y="91.1">ETH_RXD3</text>
<text x="212.6" y="93.6">ETH_REF_CLK</text>
<text x="223.6" y="93.6">5</text>
<text x="50.7" y="96.3">5</text>
<text x="50.7" y="99.1">5</text>
<text x="50.7" y="100.4">5</text>
<text x="53.9" y="96.6">ETH_RX_CLK</text>
<text x="55.2" y="99.3">ETH_COL</text>
<text x="55.2" y="100.7">ETH_CRS</text>
<text x="50.7" y="103.2">5</text>
<text x="50.7" y="104.6">5</text>
<text x="55.2" y="103.5">ETH_MDIO</text>
<text x="55.2" y="104.8">ETH_MDC</text>
<text x="89.2" y="111.4">5</text>
<text x="90.9" y="111.7">ETH_RSTN</text>
</g>
<g font-size="1.2" fill="#00c">
<text x="129.6" y="76">TXD_0</text>
<text x="129.6" y="77.4">TXD_1</text>
<text x="144.6" y="76.8" transform="rotate(-90 144.6 76.8)">AVDD33</text>
<text x="147.8" y="76">TD+</text>
<text x="148.1" y="77.4">TD-</text>
<text x="232.4" y="77.4">1</text>
<text x="232.4" y="76">2</text>
<text x="129.6" y="78.7">TXD_2</text>
<text x="129.6" y="80.1">TXD_3</text>
<text x="129.6" y="82.9">TX_EN</text>
<text x="137.8" y="78.6" transform="rotate(-90 137.8 78.6)">IOVDD33_0</text>
<text x="139.1" y="78.6" transform="rotate(-90 139.1 78.6)">IOVDD33_1</text>
<text x="147.7" y="80.1">RD+</text>
<text x="148" y="81.5">RD-</text>
<text x="232.4" y="78.7">3</text>
<text x="232.4" y="80.1">4</text>
<text x="232.4" y="82.9">5</text>
<text x="232.4" y="81.5">6</text>
<text x="129.6" y="84.2">TX_CLK</text>
<text x="129.6" y="87">RXD_0/PHYAD1</text>
<text x="129.6" y="88.3">RXD_1/PHYAD2</text>
<text x="129.6" y="89.7">RXD_2/PHYAD3</text>
<text x="140.3" y="88.3">LED_SPEED/AN1</text>
<text x="141.8" y="87">LED_LINK/AN0</text>
<text x="146.9" y="84.2">EPAD</text>
<text x="232.4" y="84.2">7</text>
<text x="232.4" y="85.6">8</text>
<text x="232.4" y="87">9</text>
<text x="232.4" y="88.3">10</text>
<text x="242" y="88.5" transform="rotate(-90 242 88.5)">S1</text>
<text x="243.3" y="88.5" transform="rotate(-90 243.3 88.5)">S2</text>
<text x="129.6" y="91.1">RXD_3/PHYAD4</text>
<text x="129.6" y="93.9">RX_ER/MDIX_EN</text>
<text x="129.6" y="95.2">RX_DV/MII_MODE</text>
<text x="148.7" y="93.9">X1</text>
<text x="148.7" y="95.2">X2</text>
<text x="129.6" y="96.6">RX_CLK</text>
<text x="129.6" y="99.3">COL/PHYAD0</text>
<text x="129.6" y="100.7">CRS/CRS_DV/LED_CFG</text>
<text x="146.6" y="99.3">RBIAS</text>
<text x="129.6" y="103.5">MDIO</text>
<text x="129.6" y="104.8">MDC</text>
<text x="129.6" y="107.6">RESET_N</text>
<text x="145.9" y="107.6">PBOUT</text>
<text x="146" y="103.5">PFBIN1</text>
<text x="146" y="104.8">PFBIN2</text>
<text x="129.6" y="110.3">Reserved_0</text>
<text x="129.6" y="111.7">Reserved_1</text>
<text x="145" y="110.3">Reserved</text>
<text x="136.4" y="114.5" transform="rotate(-90 136.4 114.5)">DCND</text>
<text x="140.5" y="114.5" transform="rotate(-90 140.5 114.5)">IOGND</text>
<text x="143.2" y="114.5" transform="rotate(-90 143.2 114.5)">AGND_0</text>
<text x="144.6" y="114.5" transform="rotate(-90 144.6 114.5)">AGND_1</text>
</g>
<g font-size="1">
<text x="28.8" y="1">5</text>
<text x="83.7" y="1">4</text>
<text x="138.5" y="1">3</text>
<text x="193.4" y="1">2</text>
<text x="248.2" y="1">1</text>
<text x=".3" y="27.9">D</text>
<text x="276" y="27.9">D</text>
<text x=".3" y="79.4">C</text>
<text x="276" y="79.4">C</text>
<text x=".3" y="130.8">B</text>
<text x="276" y="130.8">B</text>
<text x=".3" y="182.2">A</text>
<text x="276" y="182.2">A</text>
<text x="28.8" y="208.1">5</text>
<text x="83.7" y="208.1">4</text>
<text x="138.5" y="208.1">3</text>
<text x="193.4" y="208.1">2</text>
<text x="248.2" y="208.1">1</text>
</g>
</svg>
